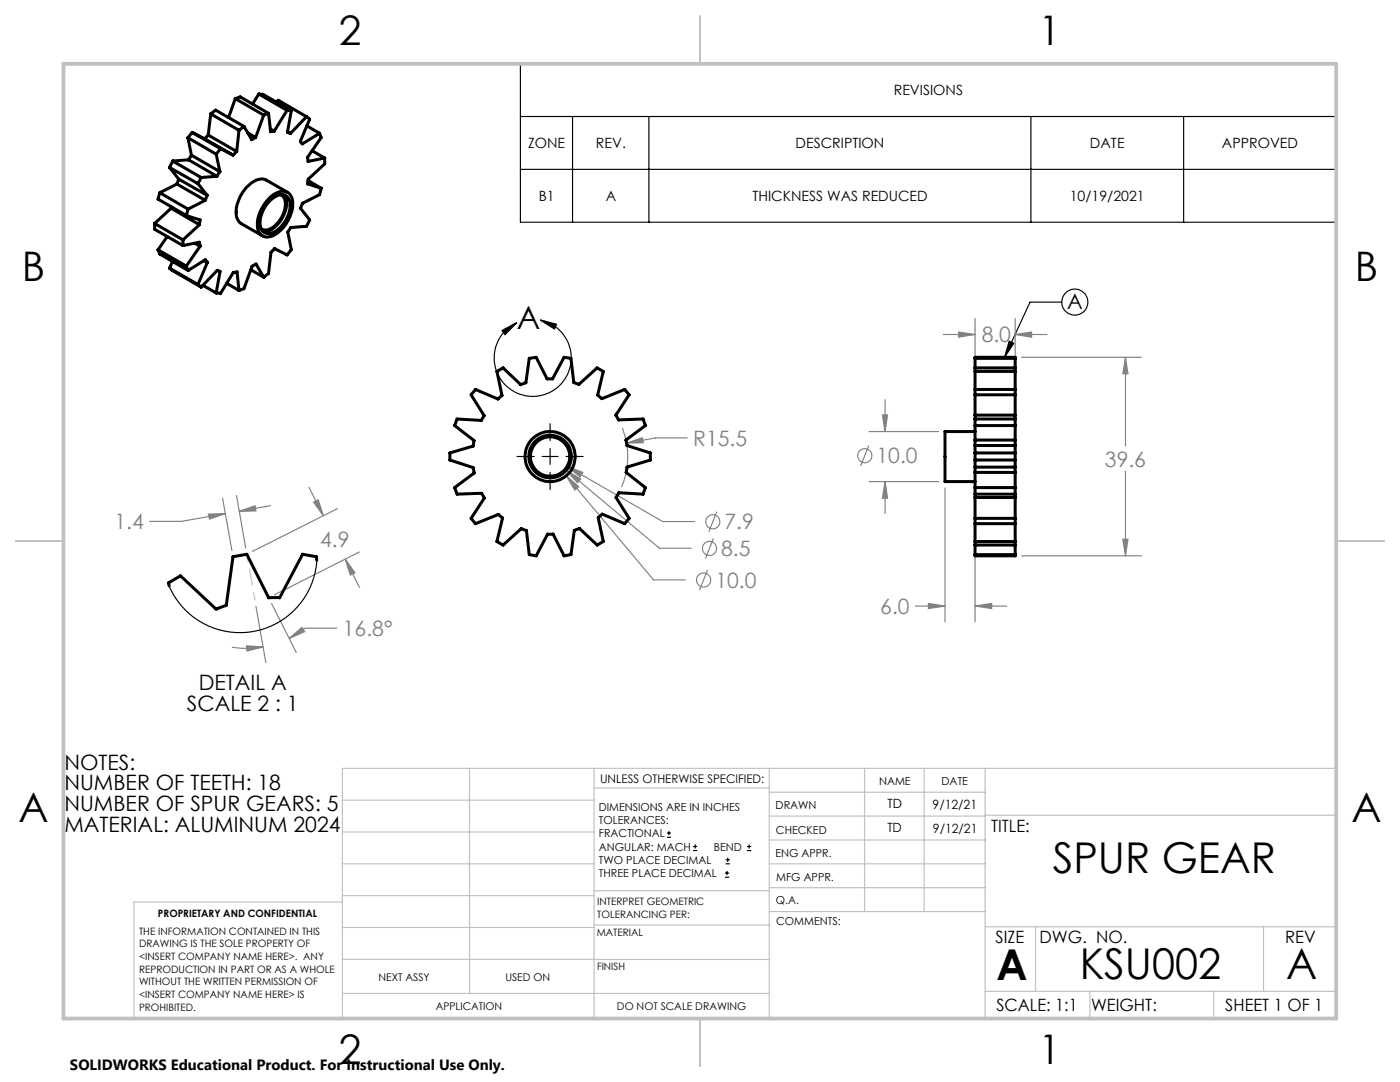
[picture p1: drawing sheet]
<svg xmlns="http://www.w3.org/2000/svg" width="279mm" height="216mm" viewBox="0 0 279 216" stroke-linecap="round" stroke-linejoin="round" font-family="sans-serif">
<g fill="none" stroke="#808080" stroke-width=".23">
<path d="M176.6 79.8v6.3M188.2 66.7h6.4M191.3 66.3l3.3 .4-3.3 .6zM194.6 63.6v9.2M202.6 66.7l3.3-.4v1zM202.6 63.6v9.2M202.6 66.7h6.4M203.9 71.3h23.9M224.6 71.3l.5 3.3h-1zM224.6 71.3v17.7M44.4 99.4l1.9 10.5M47.2 98.9l1.8 10.5"/>
<path d="M61.7 97.2l2.8 5.7M113 94.9l2.5 2.2-.8 .7zM113 94.9l17.4 20.8h6.4M113 93.8l2.9 1.8-.6 .7zM113 93.8l18.6 15.6h6.4M113.2 93.1l3.1 1.2-.5 .8zM113.2 93.1l19.1 11h6.3M124.2 85.4a15.7 15.7 0 0 1-.2 11.8M125.1 88.4l3.1-1.1 .2 1zM137.2 87.4h-6.4l-5.7 1M173.4 88.9l-1.6 4.1M173.5 86.1h13.8"/>
<path d="M173.5 96.1h13.8M176.1 82.8h1l-.5 3.3zM176.6 96.1l.5 3.3h-1zM176.6 96.1v6.3M188.6 97.4v26.7M194.6 94.5v29.6M224.6 94.1v16.8M41.6 102.6l3.4-.1-3.2 1.1zM45 102.5l-8.8 1.5h-6.3M47.7 102l3.2-1.1 .2 1.1zM54 100.9l-6.3 1.1M62.6 100.2l.9-.5 1 3.2z"/>
<path d="M67.3 101.5l-16.9 8.5M68.9 111.6l1.9 2.7-.9 .5zM68.9 111.6l2.9 5.6M71.7 110.1l-16.9 8.6M141.2 113.7l-1.6 4.1M142.4 107.4l-1.6 4M143.1 102.1l-1.6 4M203.9 110.9h23.9M224.1 107.6h1l-.5 3.3zM49.2 128.9l3.3 .2-3.2 .8zM51.1 121l2 11.2M52.5 129.1a17.4 17.4 0 0 1-6.2 .1"/>
<path d="M54.2 120.4l4.9 9.8M57.7 127.4l2.6-2.2 .5 .8zM67.2 125.3h-6.3l-1.1 .9-2.1 1.2M182.7 120.9h5.9M185.3 120.4l3.3 .5-3.3 .5zM194.6 120.9l3.3-.5v1zM194.6 120.9h6.3"/>
<circle cx="172.6" cy="90.9" r="1.41"/>
<circle cx="140.4" cy="115.7" r="1.41"/>
<circle cx="141.6" cy="109.4" r="1.41"/>
<circle cx="142.3" cy="104.1" r="1.4"/>
</g>
<g fill="none" stroke="#000" stroke-width=".23">
<path d="M103.9 12.7h162.8v31.6h-162.8zM103.9 23.2h162.8M103.9 33.8h162.8M114.3 23.2v21.1M129.5 23.2v21.1M205.7 23.2v21.1M236.2 23.2v21.1M100.2 65.9l3-1.5-2.4 2.4zM107.8 63.9a7.7 7.7 0 0 1 5.2 11.3 7.7 7.7 0 0 1-12.4 1.4 7.7 7.7 0 0 1 2.6-12.2M107.8 63.9l3.3 .8-.4 1zM201.4 68.1l.9 .4-1.8 2.8zM211.9 60.3h-6.3l-5.1 11"/>
<path d="M103.2 91.1h3.4M108.2 91.1h3.2M109.8 84.5v3.4M109.8 89.5v3.2M109.8 94.3v3.4M113 91.1h3.4M133.1 167.1h.8M133.1 166.2h.8M133.5 165.8v.9M138.3 169.7h.8M138.3 168.9h.8M138.7 168.5v.8"/>
<path d="M144.7 175h.8M144.7 174.2h.8M144.8 172.4h.9M144.8 171.6h.9M145.1 173.8v.8M145.2 171.1v.9M149.1 169.7h.8M149.1 168.9h.8M149.5 168.5v.8"/>
<circle cx="214.5" cy="60.3" r="2.6"/>
</g>
<path d="M49.3 110.6l1.6 9.1" fill="none" stroke="#c0c0c0" stroke-width=".23" stroke-dasharray="19 1.6 3.2 1.6" stroke-dashoffset="17.6"/>
<g fill="none" stroke="#c0c0c0" stroke-width=".23">
<path d="M68.3 159.7h50.3M93.7 153.3v44.9M118.6 153.3v49.9M118.6 157.2h34.9M153.5 153.3v49.9M153.5 158.1h43.1M172.5 153.3v28.6M184.4 153.3v28.6M196.6 153.3v49.9M266.7 153.3h-198.4v49.9M68.3 178.7h50.3M68.3 172.4h50.3"/>
<path d="M68.3 166h50.3M68.3 180h-41.6v23.2M118.6 177.7h35M153.5 167.6h43.1M153.5 162.8h43.1M153.5 172.4h43.1M153.5 177.1h43.1M196.6 162.7h70.1M68.3 198.2h85.2M68.3 191.4l85.2 .1M68.3 185.1h50.3M118.6 184.6h35"/>
<path d="M153.6 181.9h43M196.6 197.8h70.1M196.6 184.9h70.1M206.7 184.9v12.9M217.5 197.8v5.4M242.2 197.8v5.4M252.2 184.9v12.9"/>
</g>
<path d="M139.7 3.2v9.5M3.1 107.9h9.6M266.7 107.9h9.5M139.7 203.2v9.6" fill="none" stroke="#c0c0c0" stroke-width=".3"/>
<path d="M12.7 12.7h254v190.5h-254z" fill="none" stroke="#c0c0c0" stroke-width=".75"/>
<g fill="#000">
<path d="M201.4 68.1l.9 .4-1.8 2.8z"/>
<path d="M100.2 65.9l3-1.5-2.4 2.4zM107.8 63.9l3.3 .8-.4 1z"/>
</g>
<g fill="#808080">
<path d="M49.2 128.9l3.3 .2-3.2 .8zM57.7 127.4l2.6-2.2 .5 .8z"/>
<path d="M113.2 93.1l2.6 2 .5-.8zM113 93.8l2.3 2.5 .6-.7zM113 94.9l1.7 2.9 .8-.7zM125.1 88.4l3.3-.1-.2-1zM191.3 66.3l3.3 .4-3.3 .6zM202.6 66.7l3.3-.4v1zM224.6 71.3l.5 3.3h-1zM224.1 107.6h1l-.5 3.3zM176.1 82.8h1l-.5 3.3zM176.6 96.1l.5 3.3h-1zM185.3 120.4l3.3 .5-3.3 .5zM194.6 120.9l3.3-.5v1zM47.7 102l3.2-1.1 .2 1.1zM41.6 102.6l3.4-.1-3.2 1.1zM68.9 111.6l1.9 2.7-.9 .5zM62.6 100.2l.9-.5 1 3.2z"/>
</g>
<g fill="none" stroke="#000" stroke-width=".6">
<path d="M47 19.7l5.6 3.3M47 19.7l-1.4 3.8M47 19.7l.9-.4 5.7 3.3M51.6 18.8l5.7 3.2M51.6 18.8l-1.2 1.9M51.6 18.8h.9l5.6 3.3M31.9 38.5l-.4 1.2 5.7 3.3M31.9 38.5l5.6 3.2M33.8 33.4l5.7 3.3M33.8 33.4l1.9 2.3M34.5 32.1l5.6 3.3M34.5 32.1l-.7 1.3"/>
<path d="M35.3 36.7l5.7 3.3M35.3 36.7l-3.4 1.8M35.7 35.7l-.4 1M35.7 35.7l5.6 3.3M37.5 27.5l5.6 3.3M37.5 27.5l.7 3.5M37.6 31.9l5.7 3.3M37.6 31.9l-3.1 .2M38.2 31l-.6 .9M38.2 31l5.7 3.3M38.3 26.4l5.7 3.3M38.3 26.4l-.8 1.1"/>
<path d="M38.3 26.4l2.6 1.3M39.5 36.7l1.8 2.3M40.1 35.4l-.6 1.3M40.9 27.7l5.6 3.2M41 40l-3.5 1.7M41.3 39l-.3 1M41.6 27l-.7 .7M41.6 27l5.6 3.2M42.1 22.7l5.6 3.3M42.1 22.7l-.5 4.3M42.1 22.7l.9-.7 5.7 3.2M43.1 30.8l.8 3.5"/>
<path d="M43.3 35.2l-3.2 .2M43.9 34.3l-.6 .9M44 29.7l-.9 1.1M44 29.7l2.5 1.2M47.2 30.2l-.7 .7M47.7 26l-.5 4.2M48.7 25.2l1.5 2.7 .8-.5M48.7 25.2l-1 .8M49.5 26.5l1.5 .9M52.6 23l-1.6 4.4M53.6 22.6l.4 3.7 .7-.1M53.6 22.6l-1 .4"/>
<path d="M53.8 39.5a3.1 3.1 0 0 1 3.8-1 3.9 3.9 0 0 1 .3 4.6 6.8 6.8 0 0 1-4.1 4.1 2.07 2.07 0 0 1-2.4-2.4 7.9 7.9 0 0 1 2.4-5.3zM53.9 25.7l.8 .5M54.1 39.8a2.73 2.73 0 0 1 2.9-.7 2.88 2.88 0 0 1 .7 3.3 5.8 5.8 0 0 1-3.9 4.2 1.81 1.81 0 0 1-1.9-2.3 6.7 6.7 0 0 1 2.2-4.5zM55.2 20.4l.3-.4 5.7 3.3M56 38.9a2.32 2.32 0 0 1 .8 2.9 5.5 5.5 0 0 1-3.6 4.1h-.5l-.6-.3M56.6 38.9a3.8 3.8 0 0 1-.1 4.2 5.1 5.1 0 0 1-3.7 3.1l-.3-.1M57.3 22l-2.6 4.2M57.3 22l.8 .1M57.4 38.4l-4.2-2.5a3.1 3.1 0 0 0-3.6 1.1 7 7 0 0 0-2.3 6.6l.7 .9 4.4 2.6M57.4 26.3l.6 .3M58.1 22.1l-.7 4.3 .6 .2M61.2 23.3l.6 .5-1.9 4.4 .4 .4 3.5-2"/>
<path d="M61.2 23.3l-3.2 3.3M61.2 25.1l2.6 1.5M61.5 36l2.6 1.6M62.3 30.1l2.5 1.4M63.8 26.6l.3 .8-2.8 4 .2 .8 3.3-.7M64.1 37.6l-.3 1.2-3.4 1.8-.3 .5-.1 .5 1.8 2.3-.6 1.3-3.2 .2-.6 .9 .7 3.5-.8 1.1-2.5-1.3-.7 .7-.5 4.3-1 .7M64.8 31.5v1.2l-3.3 3-.1 .8v.2l2.7 .9M30.9 44.6l5.6 3.3M30.9 44.6v1.2l5.6 3.2M31.5 49.8l5.7 3.3M31.5 49.8l.4 .9 5.6 3.3M33.4 47.2l-1.9 2.6"/>
<path d="M33.8 53.5l5.7 3.3M33.8 53.5l6.3 3.8M34.1 41.6l5.7 3.2M34.1 41.6l-3.2 3M34.2 41.3l-.1 .3M34.4 52.2l-.6 1.3M36.5 49l3.3-.7 .1 .8M36.5 47.9v1.1M37.2 43l2.7 .9-.1 .9M37.2 53.1l.3 .9M37.5 41.7l-.3 1.3M38.9 48.5l1 .6"/>
<path d="M39.5 56.8l.6 .5M39.8 44.8l-3.3 3.1M39.9 49.1l-2.7 4M40.1 57.3l3.3-3.4 .5 .2-.8 4.4M40.5 56.9l2.6 1.6M40.7 52l.7 .4M41.4 52.4l-.4-.6-3.5 2.2M41.4 52.4l-1.9 4.4M45.3 56.6l2.4 1.4M47.7 58l-.4-3.7-.7 .1-2.6 4.1h-.9M50.1 53.8l2.5 1.5M52.6 55.3l-1.5-2.6-.8 .4-1.6 4.5-1 .4"/>
<path d="M94.9 77.7l4.5 1.9 .8-.7-1-4.8 1.2-.7 3.5 3.4 1.1-.4 .6-4.9 1.4-.2 2.2 4.3h1.1l2.3-4.3 1.3 .2 .6 4.8 .8 .3 .2 .1 3.7-3.3 1.2 .7-1.1 4.7 .8 .8 4.6-1.9 .9 1.1-2.7 4 .5 1 4.9-.2 .5 1.3-3.9 2.9 .2 1.1 4.7 1.5v1.4l-4.7 1.4-.1 1.1 3.8 3-.5 1.3-4.8-.3-.4 .7-.2 .3 2.7 4.1-.9 1.1-4.5-1.9-.8 .7 1 4.8-1.2 .7-3.6-3.4-.7 .3-.3 .1-.7 4.9-1.3 .2-2.2-4.3h-1.1l-2.3 4.3-1.4-.2-.5-4.8-.2-.1-.9-.3-3.6 3.3-1.2-.7 1.1-4.7-.9-.7-4.5 1.8-.9-1.1 2.7-4-.5-.9-.1-.1-4.9 .2-.5-1.3 4-2.9-.3-1.1-4.6-1.5v-1.4l4.6-1.4 .2-1.1-3.9-3 .5-1.3 4.9 .3 .5-1-2.6-4.1zM194.6 78.8h8M194.6 77.7h8M194.6 74.1h8M194.6 73.4h8M194.6 71.5h8M194.6 93.2v1.1M194.6 87.8v1.1M194.6 98.6v.7M194.6 82.8v.8M194.6 86.1h-6v10h6M194.6 90.4h8"/>
<path d="M194.6 82.8v-11.5h8v11.5M194.6 99.3v11.6h8v-11.6M194.6 91.8h8M194.6 83.6v4.2M194.6 88.9v4.3M194.6 94.3v4.3M194.6 93.2h8M194.6 88.9h8M194.6 94.3h8M194.6 97.3h8M194.6 98.6h8M194.6 84.9h8"/>
<path d="M194.6 87.8h8M194.6 83.6h8M194.6 99.3h8M194.6 82.8h8M202.6 93.2v1.1M202.6 87.8v1.1M202.6 98.6v.7M202.6 82.8v.8M202.6 83.6v4.2M202.6 88.9v4.3M202.6 94.3v4.3M63.2 111.8l-.1-.7-2.7-.5-4.6 8.7h-2.2l-4.4-8.7-2.7 .5-1.3 9.7-2.1 .7-7.1-6.6-2.4 1.4 .2 .6"/>
<path d="M194.6 103.4h8M194.6 104.5h8M194.6 108.1h8M194.6 108.8h8M194.6 110.7h8"/>
<circle cx="109.8" cy="91.1" r="4.3"/>
<circle cx="109.8" cy="91.1" r="3.9"/>
<circle cx="109.8" cy="91.1" r="5"/>
</g>
<path d="M63.2 111.8l-.4 2.7-.8 2.4-1.4 2.6-1.3 1.7-2.3 2-1.7 1.2-2.3 1-2.4 .6-1.9 .2-3.3-.2-2.5-.6-2.2-.9-2.2-1.4-2.2-2.1-1.6-2.1-.9-2" fill="none" stroke="#000" stroke-width=".23"/>
<g font-size="8.5">
<text x="210.1" y="174.2">SPUR GEAR</text>
<text x="198.9" y="195.5">A</text>
<text x="215.5" y="195.4">KSU002</text>
<text x="256.7" y="195.4">A</text>
</g>
<g font-size="8.1">
<text x="67.6" y="8.9">2</text>
<text x="207.3" y="8.9">1</text>
<text x="4.4" y="56.2">B</text>
<text x="270.4" y="56.2">B</text>
<text x="3.7" y="164.1">A</text>
<text x="269.7" y="164.1">A</text>
<text x="67.6" y="212.4">2</text>
<text x="207.3" y="212.4">1</text>
</g>
<text font-size="6.3" x="103.2" y="65.6">A</text>
<g font-size="4.2">
<text x="213" y="61.7">A</text>
<text x="39.7" y="137.7">DETAIL A</text>
<text x="37.3" y="141.8">SCALE 2 : 1</text>
<text x="12.8" y="153.6">NOTES:</text>
<text x="12.8" y="157.7">NUMBER OF TEETH: 18</text>
<text x="12.8" y="161.9">NUMBER OF SPUR GEARS: 5</text>
<text x="12.8" y="166.1">MATERIAL: ALUMINUM 2024</text>
</g>
<g font-size="4.2" fill="#808080">
<text x="195.9" y="68.3">8.0</text>
<text x="138.3" y="89">R15.5</text>
<text x="174.9" y="92.5">10.0</text>
<text x="220.5" y="93.1">39.6</text>
<text x="22.9" y="105.6">1.4</text>
<text x="144.6" y="105.6">7.9</text>
<text x="63.9" y="109.1">4.9</text>
<text x="143.9" y="111">8.5</text>
<text x="142.8" y="117.3">10.0</text>
<text x="175.7" y="122.5">6.0</text>
<text x="68.4" y="126.9">16.8°</text>
</g>
<g font-size="3.4">
<text x="197.8" y="166">TITLE:</text>
<text x="198.7" y="188.1">SIZE</text>
<text x="207.5" y="188.1">DWG. NO.</text>
<text x="256.5" y="188.2">REV</text>
<text x="198.8" y="201.7">SCALE: 1:1</text>
<text x="217.7" y="201.8">WEIGHT:</text>
<text x="244.5" y="201.7">SHEET 1 OF 1</text>
</g>
<text font-size="3" x="14" y="213.5">SOLIDWORKS Educational Product. For Instructional Use Only.</text>
<g font-size="2.8">
<text x="178.4" y="19">REVISIONS</text>
<text x="105.4" y="29.6">ZONE</text>
<text x="118.9" y="29.6">REV.</text>
<text x="158.8" y="29.6">DESCRIPTION</text>
<text x="217.5" y="29.6">DATE</text>
<text x="243.9" y="29.6">APPROVED</text>
<text x="107.5" y="40.1">B1</text>
<text x="120.9" y="40.1">A</text>
<text x="150.1" y="40.1">THICKNESS WAS REDUCED</text>
<text x="213.5" y="40.1">10/19/2021</text>
</g>
<g font-size="2.5">
<text x="177.1" y="161.3">TD</text>
<text x="186.1" y="161.4">9/12/21</text>
<text x="177.1" y="166.1">TD</text>
<text x="186.2" y="166.2">9/12/21</text>
</g>
<text font-size="2.4" x="119.8" y="156.2">UNLESS OTHERWISE SPECIFIED:</text>
<g font-size="2.2">
<text x="119.5" y="161.8">DIMENSIONS ARE IN INCHES</text>
<text x="154.8" y="161.4">DRAWN</text>
<text x="175.4" y="156.6">NAME</text>
<text x="187.9" y="156.7">DATE</text>
<text x="119.5" y="164.4">TOLERANCES:</text>
<text x="119.5" y="167.1">FRACTIONAL</text>
<text x="154.9" y="166.3">CHECKED</text>
<text x="119.5" y="169.7">ANGULAR: MACH</text>
<text x="119.5" y="172.4">TWO PLACE DECIMAL</text>
<text x="142.5" y="169.7">BEND</text>
<text x="154.8" y="171">ENG APPR.</text>
<text x="119.5" y="175">THREE PLACE DECIMAL</text>
<text x="154.9" y="175.7">MFG APPR.</text>
<text x="154.9" y="180.4">Q.A.</text>
<text x="154.9" y="184.6">COMMENTS:</text>
</g>
<g font-size="2.1">
<text x="75.5" y="195.7">NEXT ASSY</text>
<text x="100.9" y="195.7">USED ON</text>
<text x="86.9" y="201.5">APPLICATION</text>
<text x="123.1" y="201.6">DO NOT SCALE DRAWING</text>
</g>
<g font-size="2">
<text x="31.5" y="182.9">PROPRIETARY AND CONFIDENTIAL</text>
<text x="119.2" y="180.6">INTERPRET GEOMETRIC</text>
<text x="119.2" y="183.1">TOLERANCING PER:</text>
<text x="27.8" y="186.5">THE INFORMATION CONTAINED IN THIS</text>
<text x="27.8" y="189">DRAWING IS THE SOLE PROPERTY OF</text>
<text x="27.8" y="191.6">&lt;INSERT COMPANY NAME HERE&gt;. ANY</text>
<text x="119.1" y="186.7">MATERIAL</text>
<text x="27.8" y="194.1">REPRODUCTION IN PART OR AS A WHOLE</text>
<text x="27.8" y="196.6">WITHOUT THE WRITTEN PERMISSION OF</text>
<text x="119.1" y="193.5">FINISH</text>
<text x="27.8" y="199.1">&lt;INSERT COMPANY NAME HERE&gt; IS</text>
<text x="27.8" y="201.7">PROHIBITED.</text>
</g>
</svg>
